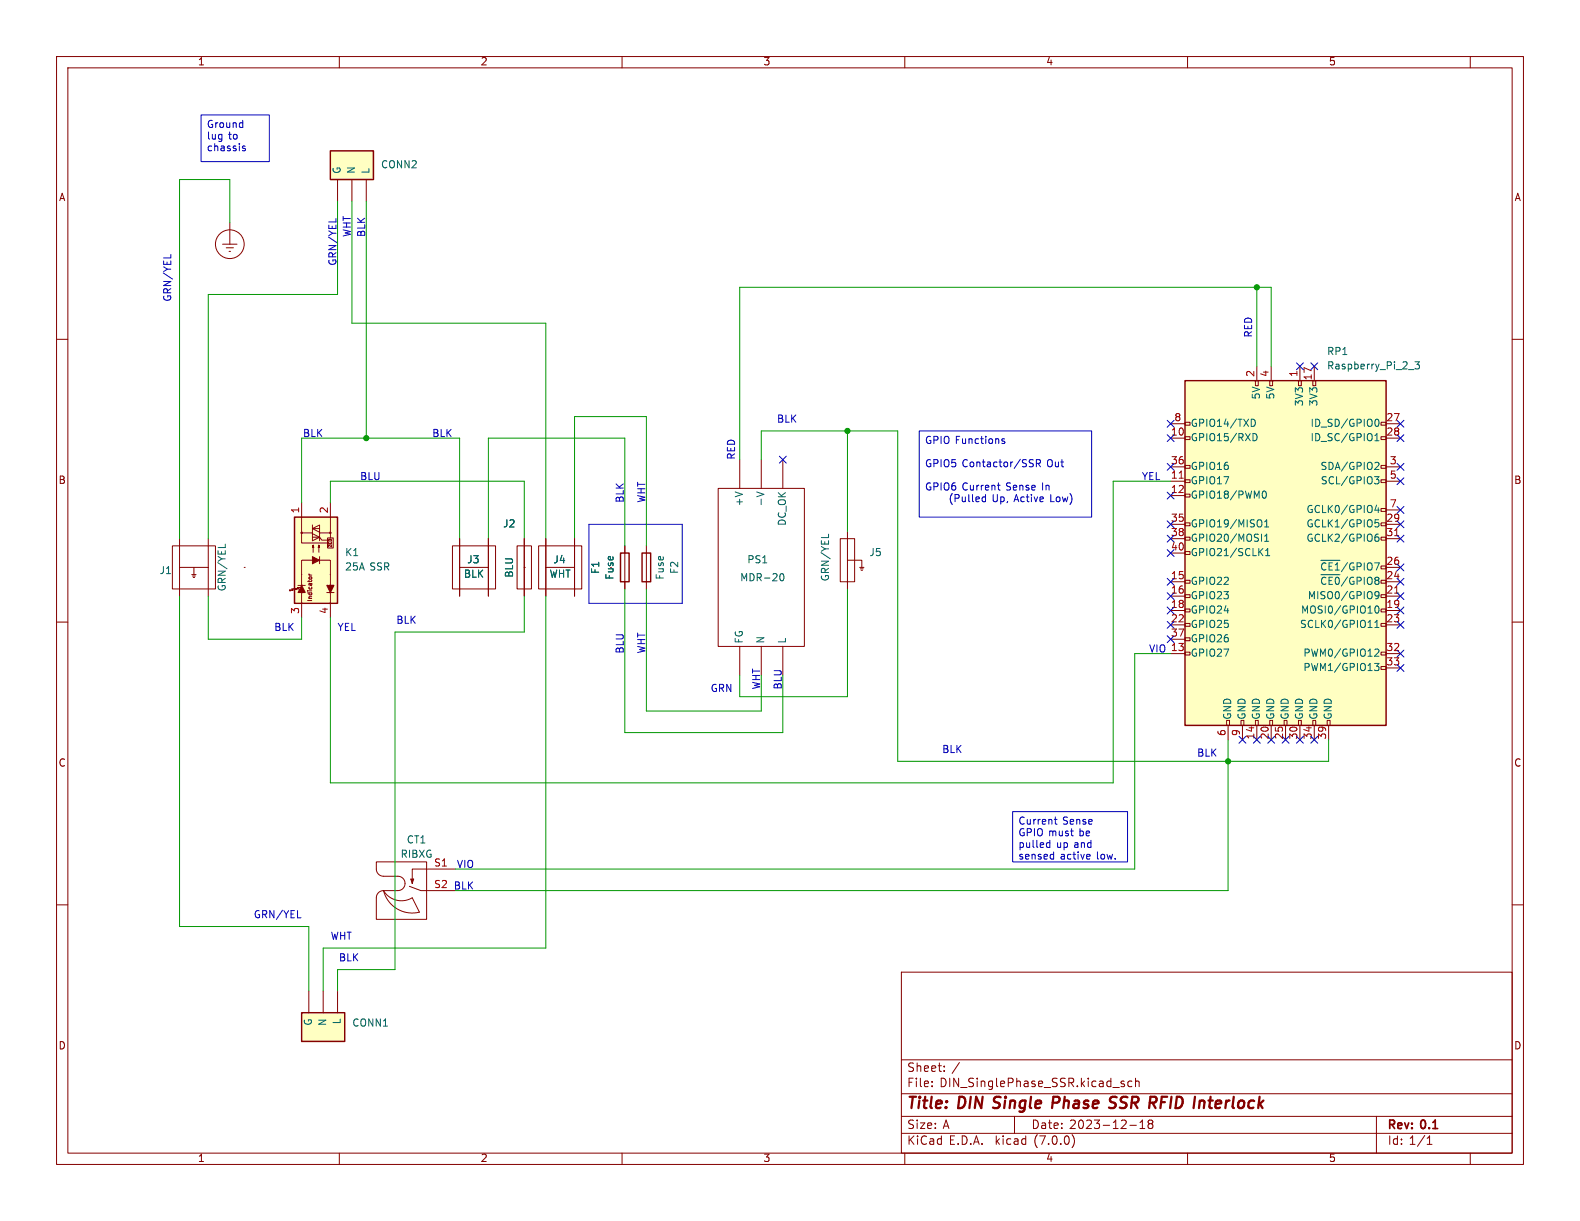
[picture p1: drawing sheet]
<svg xmlns="http://www.w3.org/2000/svg" width="279mm" height="216mm" viewBox="0 0 279 216" stroke-linecap="round" stroke-linejoin="round" font-family="sans-serif">
<g fill="none" stroke="#840000" stroke-width=".18">
<path d="M10 10h259.4v195.9h-259.4zM12 12h255.4v191.9h-255.4zM60 10v2M110 10v2M160 10v2M210 10v2M260 10v2M40.6 39.4v3.8M59.7 31.8v3.8M62.2 31.8v3.8M64.8 31.8v3.8M10 60h2"/>
<path d="M39.4 43.2h2.5M40 43.8h1.3M40.5 44.5h.3M267.4 60h2M207 77.5h2.5M207 74.9h2.5M209.5 77.2h.9v.5h-.9zM209.5 74.7h.9v.5h-.9zM222 67.3h.5v.9h-.5zM222.2 64.8v2.5M224.5 67.3h.5v.9h-.5zM224.8 64.8v2.5"/>
<path d="M229.6 67.3h.5v.9h-.5zM229.9 64.8v2.5M232.2 67.3h.5v.9h-.5zM232.4 64.8v2.5M244.2 77.2h.9v.5h-.9zM244.2 74.7h.9v.5h-.9zM245.1 77.5h2.5M245.1 74.9h2.5M30.5 96.5h7.6v7.6h-7.6zM31.7 95.3v10.1M36.8 95.3v10.1M53.3 88.9v5.3h1.9"/>
<path d="M53.3 94.2v1.8h4.6M55.2 95h1.3l.4 .5h1M55.2 98.4l1.3 .7-1.3 .6zM55.2 92.8v2.8l1.3-.6-1.3-.6M55.2 93.5h1.3M55.4 96.4l-.2 .4h.3l-.1-.4v1.3M55.6 99.1l.2-.2-.2 .3 .3-.1-.4-.3v.5l-.1-.6 .6 .4-.6 .3v-.8l.9 .5M56.4 96.4l-.1 .4h.2l-.1-.4v1.3M56.4 99.1l-1.2 .5M56.5 94.1l-1.3-.6 1.3-.7v2.8M56.5 98.4v1.3M57.9 95.1h1v1.8h-1z"/>
<path d="M58.4 88.9v5.3h-1.9M58.4 94.2v.9M80 96.5h7.6v7.6h-7.6zM81.3 95.3v10.1M86.4 95.3v10.1M91.4 96.5h2.6v7.6h-2.6zM92.7 95.3v10.1M95.2 96.5h7.7v7.6h-7.7zM96.5 95.3v10.1M101.6 95.3v10.1M110.5 96.5v7.6M114.3 96.5v7.6"/>
<path d="M127 86.4h15.2v27.9h-15.2zM130.8 81.3v5.1M134.6 81.3v5.1M138.4 81.3v5.1M148.6 95.3h2.5v7.6h-2.5zM149.9 99.1h2.5v1.2M149.9 94v10.1M207 85.1h2.5M207 87.6h2.5M207 92.7h2.5M207 82.6h2.5M207 95.3h2.5"/>
<path d="M207 97.8h2.5M209.5 97.5h.9v.5h-.9zM209.5 95h.9v.5h-.9zM209.5 92.5h.9v.5h-.9zM209.5 87.4h.9v.5h-.9zM209.5 84.8h.9v.5h-.9zM209.5 82.3h.9v.5h-.9zM244.2 95h.9v.5h-.9zM244.2 92.5h.9v.5h-.9zM244.2 89.9h.9v.5h-.9zM244.2 84.8h.9v.5h-.9zM244.2 82.3h.9v.5h-.9z"/>
<path d="M245.1 85.1h2.5M245.1 92.7h2.5M245.1 82.6h2.5M245.1 95.3h2.5M245.1 90.2h2.5M10 110h2M31.7 100.3h5.1M33.9 101.6h.8M34 101.9h.5M34.2 102.1h.2M34.3 100.3v1.3M43.2 100.3h.1"/>
<path d="M52.2 104.1h-.6l.2 .3h-.6h.1v.1l-.1-.1 .1-.1v.1M52.7 103.5h1.3M53.2 103.9h-.6l.2 .2h-.6h.1v.2l-.1-.2 .1-.1v.1h-.5M53.3 103.5l.7 1.3h-1.3zM53.3 109.2v-10.1h5.1v10.1M53.3 104v.5h.2l-.3 .1h.4l-.3-.3-.2 .5h-.1l.3-.8 .4 .6h.1l-.5-.8-.5 1M53.7 104.6l-.4 .2M54.6 102.2l.2-.2 .3 .2M54.6 101.7h.5M54.6 101.5l.2 .2M57.8 103.5h1.3l-.7 1.3zM57.8 104.8h1.3"/>
<path d="M57.9 103.5l.5 1 .5-1-.5 .8-.1-.2h.1l.4-.6h-.1l-.4 .6h-.1l.3-.6h-.1l-.2 .4-.2-.1h.2l.1-.3-.3 .1M81.3 100.3h5.1M92.7 100.3h.1M96.5 100.3h5.1M130.8 114.3v5.1M134.6 114.3v5.1M138.4 114.3v5.1M152 100.3h.8M152.1 100.6h.6M152.3 100.8h.2M207 115.6h2.5M207 102.9h2.5"/>
<path d="M207 105.4h2.5M207 108h2.5M207 110.5h2.5M207 113h2.5M209.5 115.3h.9v.5h-.9zM209.5 112.8h.9v.5h-.9zM209.5 110.2h.9v.5h-.9zM209.5 107.7h.9v.5h-.9zM209.5 105.2h.9v.5h-.9zM209.5 102.6h.9v.5h-.9zM244.2 117.9h.9v.5h-.9zM244.2 115.3h.9v.5h-.9z"/>
<path d="M244.2 110.2h.9v.5h-.9zM244.2 107.7h.9v.5h-.9zM244.2 105.2h.9v.5h-.9zM245.1 100.3h2.5M245.1 115.6h2.5M245.1 102.9h2.5M245.1 105.4h2.5M245.1 108h2.5M245.1 110.5h2.5M245.1 118.1h2.5M267.4 110h2M216.9 127.4h.5v.9h-.5z"/>
<path d="M217.2 128.3v2.5M219.5 127.4h.5v.9h-.5zM219.7 128.3v2.5M222 127.4h.5v.9h-.5zM222.2 128.3v2.5M224.5 127.4h.5v.9h-.5zM224.8 128.3v2.5M227.1 127.4h.5v.9h-.5zM227.3 128.3v2.5M229.6 127.4h.5v.9h-.5zM229.9 128.3v2.5M232.2 127.4h.5v.9h-.5z"/>
<path d="M232.4 128.3v2.5M234.7 127.4h.5v.9h-.5zM234.9 128.3v2.5M10 160h2M66.5 152.4h8.9v10.2h-8.9v-3.8a1.27 1.27 0 0 1 1.3-1.3h2.6a1.27 1.27 0 0 0 1.2-1.3 1.27 1.27 0 0 0-1.2-1.3h-2.6a1.27 1.27 0 0 1-1.3-1.2zM67.8 157.5a3.7 3.7 0 0 0 5.1 1.3l1.3 2.5a5.2 5.2 0 0 1-6.4-3.8zM72.4 156.7l2 .8h6.1M72.6 155.4l.3 .3 .3-.3M72.6 155.4h.6l-.3 .8zM80.5 153.7h-7.6v2.5M267.4 160h2M54.6 175.3v3.8"/>
<path d="M57.1 175.3v3.8M59.7 175.3v3.8M159.4 171.9h108v32h-108zM159.4 197.4h108M159.4 193.4h108M159.4 187.4h108M164.8 192v.2M164.8 191.2v.2M167 189.3v.2M167 188.5v.2M179.4 197.4v3M198.4 191.7h.4l.1 .2-.2 .3h-.3"/>
<path d="M198.4 191.2h.4M199.8 199h1.1M200.2 191.2h-.5l-.3 .2v.5l.2 .2h.6M200.8 191.3l.2-.1h.4v1M200.8 190.7v1.5M201.6 199.6h.8M201.6 198.5l.4-.4v1.5M203.3 198.7l-.3 .3 .1 .4 .2 .2h.3l.3-.3-.1-.5-.2-.1M203.3 198.7l-.3-.3 .3-.3h.3l.3 .2-.3 .4M203.3 198.7h.3M243.4 197.4v6.5M60 203.9v2"/>
<path d="M110 203.9v2M159.4 200.4h108M160 203.9v2M189.6 200.7a1.74 1.74 0 0 1 0 2.2M210 203.9v2M252.4 202.4h.8M252.4 201.3l.4-.4v1.5M260 203.9v2"/>
<circle cx="40.6" cy="43.2" r="2.54"/>
<circle cx="53.3" cy="94.2" r=".13"/>
<circle cx="58.4" cy="94.2" r=".13"/>
</g>
<path d="M186.2 195h.7M187 193.9h-.7l-.3 2M196.5 194l.2-.1 .8 .1M196.6 194.9l.4 .1a.49 .49 0 0 1 .3 .5 .49 .49 0 0 1-.4 .4h-.5" fill="none" stroke="#840000" stroke-width=".4"/>
<g fill="#ffffc2" stroke="#ffffc2" stroke-width=".18">
<path d="M209.5 67.3h35.6v61h-35.6z"/>
<path d="M52.1 91.4h7.6v15.3h-7.6z"/>
<path d="M58.4 26.7h7.6v5.1h-7.6z"/>
<path d="M53.3 179.1h7.7v5.1h-7.7z"/>
</g>
<path d="M58.4 26.7h7.6v5.1h-7.6zM209.5 67.3h35.6v61h-35.6zM52.1 91.4h7.6v15.3h-7.6zM109.7 97.8h1.6v5.1h-1.6zM113.5 97.8h1.6v5.1h-1.6zM53.3 179.1h7.7v5.1h-7.7z" fill="none" stroke="#840000" stroke-width=".25"/>
<g fill="none" stroke="#006464" stroke-width=".18">
<path d="M221.3 74.1a.64 .64 0 0 1 .7 .7 .64 .64 0 0 1-.7 .6M221.6 76.7a.64 .64 0 0 1 .7 .6 .64 .64 0 0 1-.7 .6M243.1 77.9h.8M243.1 77l.4-.3v1.2M243.2 74.2l.2-.1a.68 .68 0 0 1 .5 .7 .68 .68 0 0 1-.5 .6l-.2-.1M249.1 65.4h.9M250.2 64h.8l-.4 .5 .3 .1v.5l-.1 .1-.6-.1M39.8 96.2v.6M133.8 87l1.3 .4M146.5 94.5v.6M222.8 97.5l.5 .8M223.3 87.1l.2-.3a.68 .68 0 0 1 .4 .7 .68 .68 0 0 1-.4 .6l-.2-.2"/>
<path d="M223.3 97l-.7 .7M223.6 93.2h.8M223.6 95.7h.8M223.6 92.3l.4-.4v1.3M223.6 94.8l.4-.4v1.3M223.8 98.3h.7M223.8 97.3l.4-.3v1.3M233.6 99.1h3.4M234.5 99.6l-.3-.1-.3 .1-.2 .5M235.6 99.5h-.6v1.3M236.1 99.9l.4-.4v1.3M238.3 99.5l-1.1 1.6"/>
<path d="M239.4 99.6h-.5l-.2 .5M240.7 100l-.1-.4-.6-.1v1.3M241.3 99.5v1.3M241.8 100a.42 .42 0 0 1 .4-.5 .42 .42 0 0 1 .4 .5M243.1 84.3h.8l-.5 .5 .4 .1 .1 .4-.3 .3h-.4M243.1 99.5h.8l-.5 1.3M243.1 95.2l.3-.3h.2l.3 .3v.3l-.3 .2h-.2l-.3-.2M243.3 81.7l.4 .1 .2 .3-.8 .9h.8M243.4 89.3l-.3 .9h.8M243.7 94.4l-.3 .1-.3 .5M243.7 89.8v.8M243.8 91.9h-.6l-.1 .6 .2-.1 .4 .1 .2 .1-.1 .5-.2 .1-.5-.1"/>
<path d="M137.9 101.9l.1-.3 .2-.2a.68 .68 0 0 1 .4 .7 .68 .68 0 0 1-.4 .6l-.2-.1-.1-.4M233.6 101.6h3.4M235 102.1v1.2M238.3 102l-1.1 1.6M240 102.1v1.2M241.3 102.1v1.2M241.9 111h.7M243.1 117.3h.8l-.5 .5 .4 .1v.6l-.2 .1-.5-.1M243.1 114.9l.5-.1 .3 .3-.8 .9h.8M243.1 105.2l.3 .2h.2l.3-.2M243.1 111h.8M243.1 110l.4-.3v1.3"/>
<path d="M243.3 107.2l.1-.1a.68 .68 0 0 1 .5 .7 .68 .68 0 0 1-.5 .6 .84 .84 0 0 1-.1-1.2zM243.9 104.8a.84 .84 0 0 1-.4 1.1h-.3"/>
</g>
<path d="M208.5 84.6h.7M246.6 94.7h.7M246.6 104.9h.7" fill="none" stroke="#a90000" stroke-width=".18"/>
<g fill="none" stroke="#0000c2" stroke-width=".18">
<path d="M35.6 20.3h12v8.3h-12zM42.9 26.2l.5 .2-.1 .2-.3 .1M42.9 25.9h.4M162.6 76.2h30.4v15.2h-30.4zM177.2 77.8l.5 .4-.2 .2h-.3M177.6 77.6h-.3l-.1 .2M104.1 92.7h16.5v14h-16.5zM169.6 87.7v.3M170.2 87.9v.8h.3l.2-.1M170.7 87.9v.8M171.3 87.4v1.1l.2 .2M172 87.4v1.1l.2 .2"/>
<path d="M172.6 88.3l.6-.1-.1-.3h-.3l-.2 .1v.7h.5M174.3 87.9h-.4l-.2 .2 .1 .6h.5M174.3 87.4v1.3M176.4 85.8h.5M176.6 86.6l.3 .1M182.2 81.3h.5M182.5 81.9l.2 .3-.2 .3M183.3 81.9h.6l.1-.2-.1-.3-.6-.1v1.2M183.6 81.9l.4 .6M179.1 143.5h20.3v8.9h-20.3zM185.3 149l.3 .1M185.6 148.6v1.3"/>
<path d="M185.6 149.8l-.3 .1M186.2 151.1h.1M186.3 150.6v1.3M186.3 151.8l-.1 .1M186.4 144.9h.5M186.6 144.5v1.1l.3 .1M192.7 151.8l-.1 .1M192.8 151.2v.2l-.6 .1M52.6 162.3h.6"/>
</g>
<g fill="none" stroke="#009600" stroke-width=".18">
<path d="M40.6 39.4v-7.6h-8.9v63.5M59.7 35.6v16.5h-22.9v43.2M62.2 35.6v21.6h34.3v38.1M64.8 35.6v41.9M222.2 50.8v14M149.9 76.2v17.8M224.8 64.8v-14h-94v30.5M53.3 88.9v-11.4h28v17.8M58.4 88.9v-3.8h34.3v10.2M86.4 95.3v-17.8h24.1v19M101.6 95.3v-21.6h12.7v22.8M134.6 81.3v-5.1h24.1v58.4h76.2v-3.8"/>
<path d="M207 85.1h-10.2v53.3h-138.4v-29.2M31.7 105.4v58.4h22.9v11.5M36.8 105.4v7.6h16.5v-3.8M92.7 105.4v6.4h-22.9v59.7h-10.1v3.8M96.5 105.4v62.2h-39.4v7.7M110.5 104.1v25.4h27.9v-10.1M114.3 104.1v21.6h20.3v-6.3M149.9 104.1v19.1h-19.1v-3.8M207 115.6h-6.3v38.1h-120.2M217.2 130.8v26.7h-136.7"/>
</g>
<g fill="none" stroke="#000084" stroke-width=".18">
<path d="M206.4 76.9l1.2 1.2M206.4 74.3l1.2 1.2M207.6 76.9l-1.2 1.2M207.6 74.3l-1.2 1.2M229.3 64.2l1.2 1.2M230.5 64.2l-1.2 1.2M231.8 64.2l1.2 1.2M233 64.2l-1.2 1.2M247 76.9l1.3 1.2M247 74.3l1.3 1.2M248.3 76.9l-1.3 1.2M248.3 74.3l-1.3 1.2"/>
<path d="M137.8 80.7l1.2 1.2M139 80.7l-1.2 1.2M206.4 97.2l1.2 1.2M206.4 92.1l1.2 1.2M206.4 94.6l1.2 1.3M206.4 81.9l1.2 1.3M206.4 87l1.2 1.2M207.6 97.2l-1.2 1.2M207.6 92.1l-1.2 1.2M207.6 94.6l-1.2 1.3M207.6 81.9l-1.2 1.3M207.6 87l-1.2 1.2"/>
<path d="M247 92.1l1.3 1.2M247 81.9l1.3 1.3M247 99.7l1.3 1.2M247 89.6l1.3 1.2M247 84.5l1.3 1.2M247 94.6l1.3 1.3M248.3 92.1l-1.3 1.2M248.3 81.9l-1.3 1.3M248.3 99.7l-1.3 1.2M248.3 89.6l-1.3 1.2M248.3 84.5l-1.3 1.2M248.3 94.6l-1.3 1.3"/>
<path d="M206.4 102.3l1.2 1.2M206.4 104.8l1.2 1.2M206.4 107.3l1.2 1.3M206.4 112.4l1.2 1.2M206.4 109.9l1.2 1.2M207.6 102.3l-1.2 1.2M207.6 104.8l-1.2 1.2M207.6 107.3l-1.2 1.3M207.6 112.4l-1.2 1.2M207.6 109.9l-1.2 1.2M247 117.5l1.3 1.2M247 107.3l1.3 1.3"/>
<path d="M247 109.9l1.3 1.2M247 115l1.3 1.2M247 104.8l1.3 1.2M247 102.3l1.3 1.2M248.3 109.9l-1.3 1.2M248.3 115l-1.3 1.2M248.3 107.3l-1.3 1.3M248.3 117.5l-1.3 1.2M248.3 102.3l-1.3 1.2M248.3 104.8l-1.3 1.2M219.1 130.2l1.2 1.2M220.3 130.2l-1.2 1.2"/>
<path d="M221.6 130.2l1.3 1.2M222.9 130.2l-1.3 1.2M224.2 130.2l1.2 1.2M225.4 130.2l-1.2 1.2M226.7 130.2l1.2 1.2M227.9 130.2l-1.2 1.2M229.3 130.2l1.2 1.2M230.5 130.2l-1.2 1.2M231.8 130.2l1.2 1.2M233 130.2l-1.2 1.2"/>
</g>
<g fill="#009600" stroke="#009600" stroke-width=".18">
<circle cx="222.2" cy="50.8" r=".46"/>
<circle cx="149.9" cy="76.2" r=".46"/>
<circle cx="64.8" cy="77.5" r=".46"/>
<circle cx="217.2" cy="134.6" r=".46"/>
</g>
<g font-size="2.8" fill="#840000">
<text x="160.4" y="196.7">Title:</text>
<text x="169.5" y="196.7">DIN Single</text>
<text x="187.3" y="196.7">Phase</text>
<text x="198.1" y="196.7">SSR RFID Interlock</text>
</g>
<g font-size="2.1" fill="#840000">
<text x="160.4" y="189.8">Sheet:</text>
<text x="168.3" y="189.8">/</text>
<text x="160.4" y="192.5">File:</text>
<text x="166.2" y="192.5">DIN_SinglePhase_SSR.kicad_sch</text>
<text x="160.4" y="202.7">KiCad</text>
<text x="160.4" y="199.9">Size:</text>
<text x="166.7" y="199.9">A</text>
<text x="167.8" y="202.7">E.D.A.</text>
<text x="176.1" y="202.7">kicad</text>
<text x="182.4" y="199.9">Date:</text>
<text x="183" y="202.7">(7.0.0)</text>
<text x="189.1" y="199.9">2023-12-18</text>
<text x="245.4" y="200.1">Rev:</text>
<text x="245.4" y="202.7">Id: 1/1</text>
<text x="251.4" y="200.1">0.1</text>
</g>
<g font-size="1.8" fill="#840000">
<text x="35" y="11.8">1</text>
<text x="85" y="11.8">2</text>
<text x="135" y="11.8">3</text>
<text x="185" y="11.8">4</text>
<text x="235" y="11.8">5</text>
<text x="10.4" y="35.8">A</text>
<text x="267.8" y="35.8">A</text>
<text x="10.3" y="85.8">B</text>
<text x="267.7" y="85.8">B</text>
<text x="10.3" y="135.8">C</text>
<text x="267.7" y="135.8">C</text>
<text x="10.3" y="185.8">D</text>
<text x="267.7" y="185.8">D</text>
<text x="35" y="205.7">1</text>
<text x="85" y="205.7">2</text>
<text x="135" y="205.7">3</text>
<text x="185" y="205.7">4</text>
<text x="235" y="205.7">5</text>
</g>
<g font-size="1.8" fill="#0000c2">
<text x="36.6" y="23">Ground</text>
<text x="36.6" y="25">lug</text>
<text x="36.6" y="27.1">chassis</text>
<text x="40.4" y="25">to</text>
<text x="62.2" y="41.9" transform="rotate(-90 62.2 41.9)">WHT</text>
<text x="64.8" y="41.9" transform="rotate(-90 64.8 41.9)">BLK</text>
<text x="59.7" y="47" transform="rotate(-90 59.7 47)">GRN/YEL</text>
<text x="30.5" y="53.3" transform="rotate(-90 30.5 53.3)">GRN/YEL</text>
<text x="221.6" y="59.7" transform="rotate(-90 221.6 59.7)">RED</text>
<text x="53.5" y="77.5">BLK</text>
<text x="76.3" y="77.5">BLK</text>
<text x="137.3" y="74.9">BLK</text>
<text x="130.2" y="81.3" transform="rotate(-90 130.2 81.3)">RED</text>
<text x="163.6" y="78.9">GPIO Functions</text>
<text x="163.6" y="83">GPIO5 Contactor/SSR</text>
<text x="185.3" y="83">Out</text>
<text x="63.6" y="85.1">BLU</text>
<text x="110.5" y="88.9" transform="rotate(-90 110.5 88.9)">BLK</text>
<text x="114.3" y="88.9" transform="rotate(-90 114.3 88.9)">WHT</text>
<text x="163.6" y="87.1">GPIO6 Current</text>
<text x="163.6" y="89.2">(Pulled</text>
<text x="175.5" y="89.2">Up, Active</text>
<text x="178" y="87.1">Sense</text>
<text x="184.4" y="87.1">In</text>
<text x="185.9" y="89.2">Low)</text>
<text x="201.9" y="85.1">YEL</text>
<text x="48.4" y="111.8">BLK</text>
<text x="59.7" y="111.8">YEL</text>
<text x="70" y="110.5">BLK</text>
<text x="110.5" y="115.6" transform="rotate(-90 110.5 115.6)">BLU</text>
<text x="114.3" y="115.6" transform="rotate(-90 114.3 115.6)">WHT</text>
<text x="203.2" y="115.6">VIO 13</text>
<text x="125.5" y="122.6">GRN</text>
<text x="134.6" y="121.9" transform="rotate(-90 134.6 121.9)">WHT</text>
<text x="138.4" y="121.9" transform="rotate(-90 138.4 121.9)">BLU</text>
<text x="166.5" y="133.3">BLK</text>
<text x="211.6" y="134">BLK</text>
<text x="180.1" y="146.2">Current</text>
<text x="180.1" y="148.2">GPIO must</text>
<text x="187.9" y="146.2">Sense</text>
<text x="190.9" y="148.2">be</text>
<text x="80.7" y="153.7">VIO</text>
<text x="180.1" y="150.3">pulled</text>
<text x="180.1" y="152.3">sensed</text>
<text x="186.8" y="150.3">up and</text>
<text x="187.5" y="152.3">active</text>
<text x="194" y="152.3">low.</text>
<text x="80.1" y="157.5">BLK</text>
<text x="44.7" y="162.6">GRN/YEL</text>
<text x="58.4" y="166.4">WHT</text>
<text x="59.8" y="170.2">BLK</text>
</g>
<g font-size="1.8" fill="#006464">
<text x="60.5" y="30.7" transform="rotate(-90 60.5 30.7)">G</text>
<text x="63.1" y="30.7" transform="rotate(-90 63.1 30.7)">N</text>
<text x="65.6" y="30.7" transform="rotate(-90 65.6 30.7)">L</text>
<text x="67.3" y="30">CONN2</text>
<text x="234.6" y="63.1">RP1</text>
<text x="234.6" y="65.6">Raspberry_Pi_2_3</text>
<text x="223.1" y="70.8" transform="rotate(-90 223.1 70.8)">5V</text>
<text x="225.6" y="70.8" transform="rotate(-90 225.6 70.8)">5V</text>
<text x="230.7" y="72" transform="rotate(-90 230.7 72)">3V3</text>
<text x="233.2" y="72" transform="rotate(-90 233.2 72)">3V3</text>
<text x="210.6" y="75.8">GPIO14/TXD</text>
<text x="231.6" y="75.8">ID_SD/GPIO0</text>
<text x="210.6" y="78.3">GPIO15/RXD</text>
<text x="210.6" y="83.4">GPIO16</text>
<text x="231.6" y="78.3">ID_SC/GPIO1</text>
<text x="233.4" y="83.4">SDA/GPIO2</text>
<text x="131.6" y="89.7" transform="rotate(-90 131.6 89.7)">+V</text>
<text x="135.4" y="89.7" transform="rotate(-90 135.4 89.7)">-V</text>
<text x="210.6" y="85.9">GPIO17</text>
<text x="210.6" y="88.5">GPIO18/PWM0</text>
<text x="233.4" y="85.9">SCL/GPIO3</text>
<text x="88.9" y="93.5">J2</text>
<text x="139.3" y="93.1" transform="rotate(-90 139.3 93.1)">DC_OK</text>
<text x="210.6" y="93.5">GPIO19/MISO1</text>
<text x="230.9" y="93.5">GCLK1/GPIO5</text>
<text x="230.9" y="91">GCLK0/GPIO4</text>
<text x="28.2" y="101.8">J1</text>
<text x="61" y="98.6">K1</text>
<text x="61" y="101.2">25A</text>
<text x="65.4" y="101.2">SSR</text>
<text x="82.6" y="99.9">J3</text>
<text x="97.8" y="99.9">J4</text>
<text x="106.2" y="101.5" transform="rotate(-90 106.2 101.5)">F1</text>
<text x="120.2" y="101.5" transform="rotate(-90 120.2 101.5)">F2</text>
<text x="132.1" y="99.9">PS1</text>
<text x="153.7" y="98.6">J5</text>
<text x="210.6" y="96.1">GPIO20/MOSI1</text>
<text x="210.6" y="98.6">GPIO21/SCLK1</text>
<text x="230.9" y="96.1">GCLK2/GPIO6</text>
<text x="233.3" y="101.8">~{CE1}/GPIO7</text>
<text x="40.2" y="104.6" transform="rotate(-90 40.2 104.6)">GRN/YEL</text>
<text x="82" y="102.4">BLK</text>
<text x="91" y="102.2" transform="rotate(-90 91 102.2)">BLU</text>
<text x="97.1" y="102.4">WHT</text>
<text x="108.8" y="102.6" transform="rotate(-90 108.8 102.6)">Fuse</text>
<text x="117.7" y="102.6" transform="rotate(-90 117.7 102.6)">Fuse</text>
<text x="130.8" y="103.1">MDR-20</text>
<text x="146.9" y="102.9" transform="rotate(-90 146.9 102.9)">GRN/YEL</text>
<text x="210.6" y="103.7">GPIO22</text>
<text x="210.6" y="106.2">GPIO23</text>
<text x="231.1" y="106.2">MISO0/GPIO9</text>
<text x="233.3" y="104.3">~{CE0}/GPIO8</text>
<text x="131.6" y="113.8" transform="rotate(-90 131.6 113.8)">FG</text>
<text x="135.4" y="113.8" transform="rotate(-90 135.4 113.8)">N</text>
<text x="139.3" y="113.8" transform="rotate(-90 139.3 113.8)">L</text>
<text x="210.6" y="108.8">GPIO24</text>
<text x="210.6" y="111.3">GPIO25</text>
<text x="210.6" y="113.9">GPIO26</text>
<text x="229.8" y="111.3">SCLK0/GPIO11</text>
<text x="229.9" y="108.8">MOSI0/GPIO10</text>
<text x="210.6" y="116.4">GPIO27</text>
<text x="230.4" y="116.4">PWM0/GPIO12</text>
<text x="230.4" y="118.9">PWM1/GPIO13</text>
<text x="218" y="127.3" transform="rotate(-90 218 127.3)">GND</text>
<text x="220.5" y="127.3" transform="rotate(-90 220.5 127.3)">GND</text>
<text x="223.1" y="127.3" transform="rotate(-90 223.1 127.3)">GND</text>
<text x="225.6" y="127.3" transform="rotate(-90 225.6 127.3)">GND</text>
<text x="228.2" y="127.3" transform="rotate(-90 228.2 127.3)">GND</text>
<text x="230.7" y="127.3" transform="rotate(-90 230.7 127.3)">GND</text>
<text x="233.2" y="127.3" transform="rotate(-90 233.2 127.3)">GND</text>
<text x="235.8" y="127.3" transform="rotate(-90 235.8 127.3)">GND</text>
<text x="71.9" y="149.4">CT1</text>
<text x="70.8" y="152">RIBXG</text>
<text x="55.4" y="181.5" transform="rotate(-90 55.4 181.5)">G</text>
<text x="58" y="181.5" transform="rotate(-90 58 181.5)">N</text>
<text x="60.5" y="181.2" transform="rotate(-90 60.5 181.2)">L</text>
<text x="62.2" y="181.8">CONN1</text>
</g>
<g font-size="1.8" fill="#a90000">
<text x="222" y="66.7" transform="rotate(-90 222 66.7)">2</text>
<text x="224.5" y="66.7" transform="rotate(-90 224.5 66.7)">4</text>
<text x="229.6" y="66.7" transform="rotate(-90 229.6 66.7)">1</text>
<text x="232.2" y="67.3" transform="rotate(-90 232.2 67.3)">17</text>
<text x="207" y="77.2">10</text>
<text x="207.6" y="74.7">8</text>
<text x="245.1" y="74.7">27</text>
<text x="245.1" y="77.2">28</text>
<text x="207" y="82.3">36</text>
<text x="245.7" y="82.3">3</text>
<text x="207" y="84.8">11</text>
<text x="207" y="87.4">12</text>
<text x="245.7" y="84.8">5</text>
<text x="245.7" y="89.9">7</text>
<text x="53.1" y="90.8" transform="rotate(-90 53.1 90.8)">1</text>
<text x="58.2" y="90.8" transform="rotate(-90 58.2 90.8)">2</text>
<text x="207" y="92.5">35</text>
<text x="207" y="95">38</text>
<text x="245.1" y="92.5">29</text>
<text x="245.1" y="95">31</text>
<text x="207" y="97.5">40</text>
<text x="245.1" y="100.1">26</text>
<text x="207" y="102.6">15</text>
<text x="207" y="105.2">16</text>
<text x="207" y="107.7">18</text>
<text x="245.1" y="107.7">19</text>
<text x="245.1" y="105.2">21</text>
<text x="245.1" y="102.6">24</text>
<text x="53.1" y="108.6" transform="rotate(-90 53.1 108.6)">3</text>
<text x="58.2" y="108.6" transform="rotate(-90 58.2 108.6)">4</text>
<text x="207" y="110.2">22</text>
<text x="207" y="112.8">37</text>
<text x="245.1" y="110.2">23</text>
<text x="245.1" y="115.3">32</text>
<text x="245.1" y="117.9">33</text>
<text x="216.9" y="130.2" transform="rotate(-90 216.9 130.2)">6</text>
<text x="219.5" y="130.2" transform="rotate(-90 219.5 130.2)">9</text>
<text x="222" y="130.8" transform="rotate(-90 222 130.8)">14</text>
<text x="224.5" y="130.8" transform="rotate(-90 224.5 130.8)">20</text>
<text x="227.1" y="130.8" transform="rotate(-90 227.1 130.8)">25</text>
<text x="229.6" y="130.8" transform="rotate(-90 229.6 130.8)">30</text>
<text x="232.2" y="130.8" transform="rotate(-90 232.2 130.8)">34</text>
<text x="234.7" y="130.8" transform="rotate(-90 234.7 130.8)">39</text>
<text x="76.7" y="153.4">S1</text>
<text x="76.7" y="157.2">S2</text>
</g>
<text font-size="1" fill="#840000" x="55.4" y="106.5" transform="rotate(-90 55.4 106.5)">Indicator</text>
<text font-size=".7" fill="#840000" x="58.9" y="96.9" transform="rotate(-90 58.9 96.9)">ZCD</text>
</svg>
